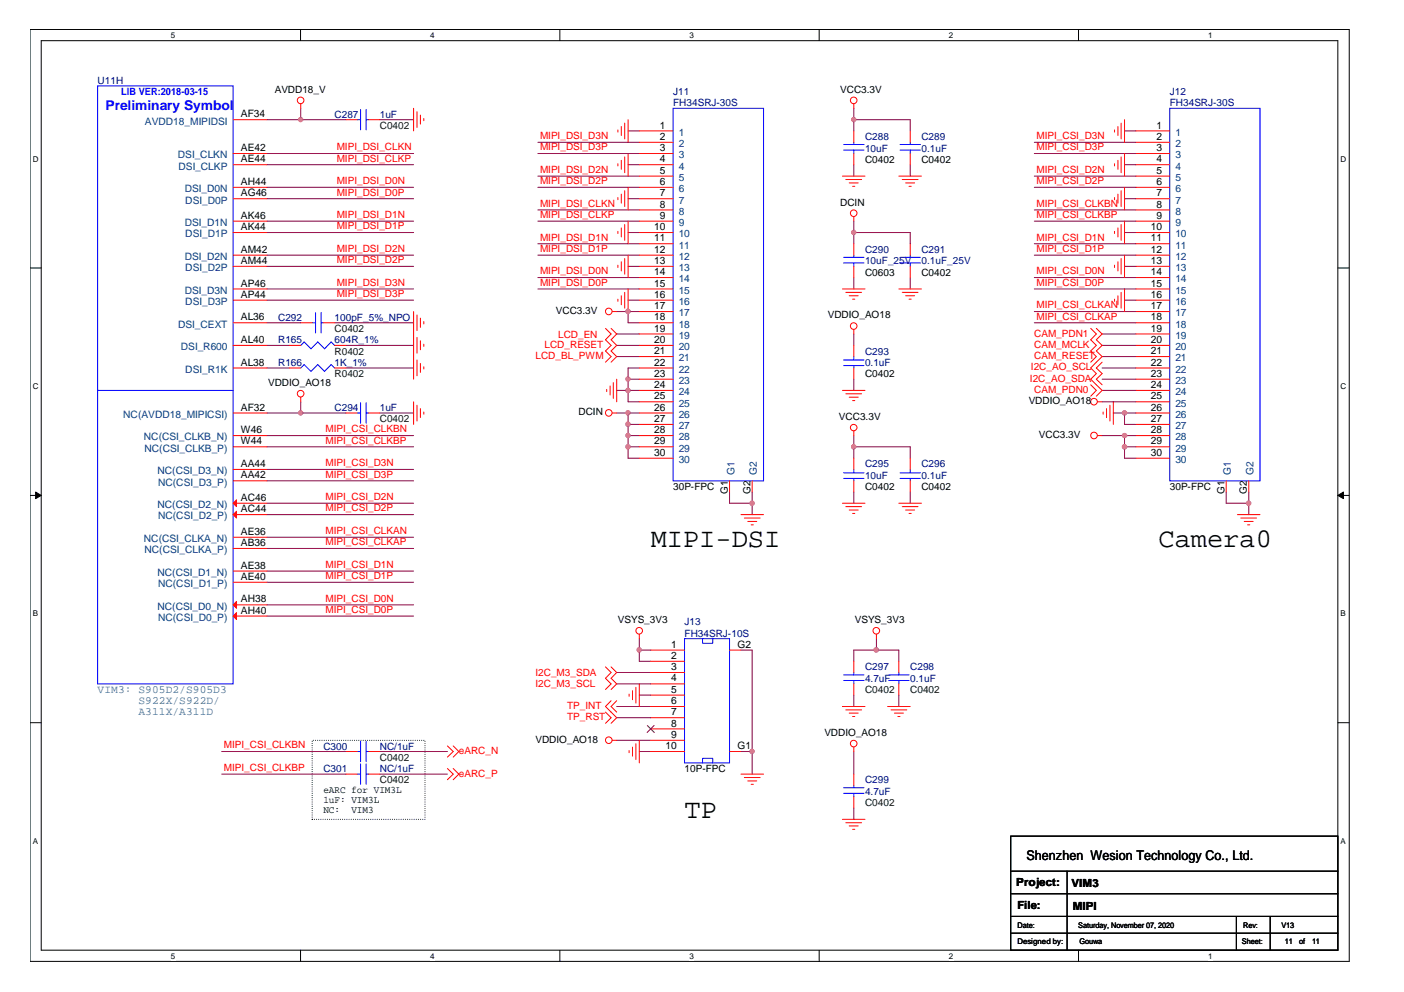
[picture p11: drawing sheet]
<svg xmlns="http://www.w3.org/2000/svg" width="297mm" height="210mm" viewBox="0 0 297 210" stroke-linecap="round" stroke-linejoin="round" font-family="sans-serif">
<path d="M6.3 6.2h279.2v197.2h-279.2zM8.7 8.6h274.3v192.5h-274.3z" fill="none" stroke="#000" stroke-width=".21"/>
<g fill="#fff">
<path d="M36.2 6.5h.9v1.9h-.9z"/>
<path d="M36.2 201.3h.9v1.9h-.9z"/>
</g>
<path d="M63.6 6.2v2.4M63.6 201.1v2.3" fill="none" stroke="#000" stroke-width=".21"/>
<g fill="#fff">
<path d="M91 6.5h.9v1.9h-.9z"/>
<path d="M91 201.3h.9v1.9h-.9z"/>
</g>
<path d="M118.4 6.2v2.4M118.4 201.1v2.3" fill="none" stroke="#000" stroke-width=".21"/>
<g fill="#fff">
<path d="M145.9 6.5h.9v1.9h-.9z"/>
<path d="M145.9 201.3h.9v1.9h-.9z"/>
</g>
<path d="M173.3 6.2v2.4M173.3 201.1v2.3" fill="none" stroke="#000" stroke-width=".21"/>
<g fill="#fff">
<path d="M200.7 6.5h1v1.9h-1z"/>
<path d="M200.7 201.3h1v1.9h-1z"/>
</g>
<path d="M228.2 6.2v2.4M228.2 201.1v2.3" fill="none" stroke="#000" stroke-width=".21"/>
<g fill="#fff">
<path d="M255.6 6.5h.9v1.9h-.9z"/>
<path d="M255.6 201.3h.9v1.9h-.9z"/>
<path d="M6.9 32.7h1.3v1.9h-1.3z"/>
<path d="M283.6 32.7h1.3v1.9h-1.3z"/>
<path d="M6.9 80.7h1.3v1.9h-1.3z"/>
<path d="M283.6 80.7h1.3v1.9h-1.3z"/>
</g>
<path d="M6.3 56.7h2.4M283 56.7h2.4" fill="none" stroke="#000" stroke-width=".21"/>
<g fill="#fff">
<path d="M6.9 128.9h1.2v1.9h-1.2z"/>
<path d="M283.6 128.9h1.2v1.9h-1.2z"/>
</g>
<path d="M6.3 104.8h2.4M283 104.8h2.4" fill="none" stroke="#000" stroke-width=".21"/>
<g fill="#000" stroke="#000" stroke-width=".21">
<path d="M7.5 104.1l1.2 .7-1.2 .7z" fill-rule="evenodd"/>
<path d="M283 104.8l1.2-.7v1.4z" fill-rule="evenodd"/>
</g>
<g fill="#fff">
<path d="M6.9 177h1.2v1.9h-1.2z"/>
<path d="M283.6 177h1.2v1.9h-1.2z"/>
</g>
<path d="M6.3 152.9h2.4M283 152.9h2.4M213.8 176.9h69.2v24.2h-69.2zM213.8 184.3h69.2M213.8 189.1h69.2M213.8 193.9h69.2M213.8 197.5h69.2M225.8 184.3v16.8M261.6 193.9v7.2M268.7 193.9v7.2" fill="none" stroke="#000" stroke-width=".21"/>
<path d="M66 156.6h23.9v16.8h-23.9z" fill="none" stroke="#000" stroke-width=".21" stroke-dasharray="0 .4"/>
<g fill="none" stroke="#800040" stroke-width=".21">
<path d="M56.5 32.5h31M56.5 34.9h31M56.5 39.6h31M56.5 25.3h16.7M63.6 22.9v2.4M80.3 25.3h7.2M113.8 32.5h21.5M113.8 39.6h21.5M113.8 30.1h21.5M113.8 37.3h21.5M132.9 34.9h2.4M132.9 27.7h2.4"/>
<path d="M180.6 25.3h12v2.4M180.6 22.9v4.8M180.6 34.9v2.4M192.6 34.9v2.4M218.8 32.5h21.5M218.8 39.6h21.5M218.8 30.1h21.5M218.8 37.3h21.5M237.9 34.9h2.4M237.9 27.7h2.4M56.5 42.1h31M56.5 49.2h31"/>
<path d="M56.5 46.8h31M56.5 56.4h31M56.5 54h31M113.8 44.4h21.5M113.8 46.8h21.5M113.8 58.7h21.5M113.8 51.6h21.5M113.8 54h21.5M132.9 42.1h2.4M132.9 49.2h2.4M132.9 56.4h2.4M180.6 49.2h12v2.4"/>
<path d="M180.6 46.8v4.8M180.6 58.7v2.4M192.6 58.7v2.4M218.8 44.4h21.5M218.8 46.8h21.5M218.8 58.7h21.5M218.8 51.6h21.5M218.8 54h21.5M237.9 42.1h2.4M237.9 49.2h2.4M237.9 56.4h2.4M56.5 77.9h4.8"/>
<path d="M56.5 73.1h4.8M56.5 68.3h7.1M56.5 63.5h31M56.5 61.1h31M70.8 68.3h16.7M73.2 77.9h14.3M73.2 73.1h14.3M113.8 61.1h21.5M130.5 73.1h4.8M130.5 65.9h4.8M130.5 70.7h4.8M130.5 75.5h4.8"/>
<path d="M132.9 65.9v2.4h2.4M132.9 63.5h2.4M135.3 77.9h-2.4v7.1h2.4M180.6 70.7v2.4M218.8 68.3h21.5M218.8 65.9h21.5M218.8 61.1h21.5M233.2 77.9h7.1M233.2 73.1h7.1M233.2 70.7h7.1M233.2 75.5h7.1M237.9 63.5h2.4"/>
<path d="M56.5 94.5h31M56.5 92.2h31M56.5 99.3h31M56.5 87.4h16.7M63.6 85v2.4M80.3 87.4h7.2M130.5 87.4h4.8M130.5 82.6h4.8M132.9 94.5h2.4M132.9 92.2h2.4M132.9 87.4v9.6h2.4M132.9 89.8h2.4"/>
<path d="M132.9 80.2h2.4M180.6 94.5h12v2.5M180.6 80.2v2.4M180.6 92.2v4.8M233.2 92.2h7.1M233.2 82.6h7.1M233.2 80.2h7.1M233.2 85h7.1M235.5 87.4h4.8M237.9 94.5h2.4M237.9 87.4v2.4h2.4M237.9 92.2v4.8h2.4"/>
<path d="M56.5 101.7h31M56.5 108.9h31M56.5 106.5h31M56.5 116h31M56.5 113.7h31M154.3 104.1v2.4h4.8M159.1 104.1v4.8M180.6 104.1v2.4M192.6 104.1v2.4M259.4 104.1v2.4h4.8M264.2 104.1v4.8M56.5 130.4h31"/>
<path d="M56.5 128h31M56.5 123.2h31M56.5 120.8h31M135.3 135.1v4.8h2.4M135.3 137.6h2.4M156.8 137.6h2.3v26.2M180.6 139.9v-2.3h9.6v2.3M185.4 135.1v2.5M46.9 159h26.3M80.3 159h14.4M130.5 156.6h7.2M130.5 149.5h7.2"/>
<path d="M130.5 151.9h7.2M130.5 144.7h7.2M130.5 142.3h7.2M135.3 159h2.4M135.3 147.1h2.4M156.8 159h2.3M180.6 147.1v2.4M180.6 159v4.8M190.2 147.1v2.4M46.9 163.8h26.3M80.3 163.8h14.4M180.6 171v2.4"/>
</g>
<g fill="#f0f" stroke="#f0f" stroke-width=".21">
<circle cx="63.6" cy="25.3" r=".45"/>
<circle cx="180.6" cy="94.5" r=".46"/>
<circle cx="180.6" cy="49.2" r=".45"/>
<circle cx="180.6" cy="25.3" r=".45"/>
<circle cx="132.9" cy="87.4" r=".45"/>
<circle cx="132.9" cy="92.1" r=".45"/>
<circle cx="132.8" cy="89.8" r=".46"/>
<circle cx="132.8" cy="94.5" r=".46"/>
<circle cx="132.8" cy="65.9" r=".46"/>
<circle cx="132.8" cy="82.6" r=".46"/>
<circle cx="132.9" cy="80.2" r=".45"/>
<circle cx="135.2" cy="137.5" r=".46"/>
<circle cx="185.4" cy="137.5" r=".47"/>
<circle cx="159.1" cy="159" r=".45"/>
<circle cx="159.1" cy="106.5" r=".46"/>
<circle cx="237.9" cy="92.1" r=".46"/>
<circle cx="237.9" cy="94.5" r=".47"/>
<circle cx="237.9" cy="87.4" r=".46"/>
<circle cx="264.2" cy="106.5" r=".46"/>
<circle cx="63.6" cy="87.4" r=".45"/>
</g>
<g fill="none" stroke="#f00" stroke-width=".21">
<path d="M49.3 32.5h7.2M49.3 34.9h7.2M49.3 39.6h7.2M49.3 25.3h7.2M63.6 22v.9M73.2 25.3h2.4M78 25.3h2.3M87.5 22.9v4.8M88.2 23.6v3.4M88.9 24.4v1.9M89.7 25.1v.4M130.7 27.5v.5"/>
<path d="M130.7 34.6v.5M131.4 26.8v1.9M131.4 33.9v1.9M132.2 26v3.4M132.2 33.2v3.3M132.9 25.3v4.8M132.9 32.5v4.8M132.9 39.6v4.8M135.3 37.3h7.1M135.3 27.7h7.1M135.3 30.1h7.1M135.3 32.5h7.1"/>
<path d="M135.3 34.9h7.1M135.3 39.6h7.1M178.2 37.3h4.8M178.9 38h3.4M179.7 38.7h1.9M180.4 39.4h.4M180.6 22v.9M180.6 27.7v2.4M180.6 32.5v2.4M190.2 37.3h4.7M190.9 38h3.3M191.6 38.7h1.9"/>
<path d="M192.3 39.4h.5M192.6 27.7v2.4M192.6 32.5v2.4M235.8 27.5v.5M235.8 34.6v.5M236.5 26.8v1.9M236.5 33.9v1.9M237.2 26v3.4M237.2 33.2v3.3M237.9 25.3v4.8M237.9 32.5v4.8M237.9 39.6v4.8"/>
<path d="M240.3 37.3h7.2M240.3 27.7h7.2M240.3 30.1h7.2M240.3 32.5h7.2M240.3 34.9h7.2M240.3 39.6h7.2M49.3 42.1h7.2M49.3 46.8h7.2M49.3 49.2h7.2M49.3 54h7.2M49.3 56.4h7.2M130.7 41.8v.5"/>
<path d="M130.7 49v.4M130.7 56.1v.5M131.4 41.1v1.9M131.4 48.2v1.9M131.4 55.4v1.9M132.2 40.4v3.3M132.2 47.5v3.4M132.2 54.7v3.3M132.9 46.8v4.8M132.9 54v4.7M135.3 42.1h7.1M135.3 44.4h7.1"/>
<path d="M135.3 46.8h7.1M135.3 49.2h7.1M135.3 51.6h7.1M135.3 54h7.1M135.3 56.4h7.1M135.3 58.7h7.1M180.6 45.9v.9M180.6 51.6v2.4M180.6 56.4v2.3M192.6 51.6v2.4M192.6 56.4v2.3M235.8 41.8v.5"/>
<path d="M235.8 49v.4M235.8 56.1v.5M236.5 41.1v1.9M236.5 48.2v1.9M236.5 55.4v1.9M237.2 40.4v3.3M237.2 47.5v3.4M237.2 54.7v3.3M237.9 46.8v4.8M237.9 54v4.7M240.3 42.1h7.2M240.3 44.4h7.2"/>
<path d="M240.3 46.8h7.2M240.3 49.2h7.2M240.3 51.6h7.2M240.3 54h7.2M240.3 56.4h7.2M240.3 58.7h7.2M49.3 61.1h7.2M49.3 63.5h7.2M49.3 68.3h7.2M49.3 73.1h7.2M49.3 77.9h7.2M61.3 73.1h2.3"/>
<path d="M61.3 77.9h2.3M63.6 68.3h2.4M68.4 68.3h2.4M70.8 73.1h2.4M70.8 77.9h2.4M87.5 65.9v14.3M88.2 66.6v3.3M88.2 71.4v3.3M88.2 76.2v3.3M88.9 67.3v2M88.9 72.1v1.9M88.9 76.9v1.9"/>
<path d="M89.7 68v.6M89.7 72.8v.5M89.7 77.6v.5M128.1 69.5l1.2 1.2-1.2 1.2 1.2 1.2-1.2 1.2 1.2 1.2-1.2 1.1M129.3 69.5l1.2 1.2-1.2 1.2 1.2 1.2-1.2 1.2 1.2 1.2-1.2 1.1M129.5 65.9h1M130.7 63.3v.5M131.4 62.6v1.9M132.2 61.9v3.3M132.9 61.1v4.8M135.3 61.1h7.1M135.3 65.9h7.1"/>
<path d="M135.3 63.5h7.1M135.3 68.3h7.1M135.3 70.7h7.1M135.3 73.1h7.1M135.3 75.5h7.1M135.3 77.9h7.1M178.2 61.1h4.8M178.9 61.9h3.4M179.7 62.6h1.9M180.4 63.3h.4M180.6 69.7v1M180.6 73.1v2.4"/>
<path d="M180.6 77.9v2.3M190.2 61.1h4.7M190.9 61.9h3.3M191.6 62.6h1.9M192.3 63.3h.5M230.8 69.5l1.1 1.2-1.1 1.2 1.1 1.2-1.1 1.2 1.1 1.2-1.1 1.1M231.9 69.5l1.3 1.2-1.3 1.2 1.3 1.2-1.3 1.2 1.3 1.2-2.4 2.4 1.1 1.2-1.1 1.1 2.4 2.4-1.3 1.2M233.2 76.6l-1.3 1.3 1.3 1.2-1.3 1.1 1.3 1.2M235.8 63.3v.5M236.5 62.6v1.9M237.2 61.9v3.3M237.9 61.1v4.8"/>
<path d="M240.3 61.1h7.2M240.3 65.9h7.2M240.3 63.5h7.2M240.3 68.3h7.2M240.3 70.7h7.2M240.3 73.1h7.2M240.3 75.5h7.2M240.3 77.9h7.2M49.3 87.4h7.2M49.3 92.2h7.2M49.3 94.5h7.2M49.3 99.3h7.2"/>
<path d="M63.6 84v1M73.2 87.4h2.4M78 87.4h2.3M87.5 85v4.8M88.2 85.7v3.4M88.9 86.5v1.9M89.7 87.2v.4M128.4 82.4v.5M129.1 81.7v1.9M129.5 87.4h1M129.8 81v3.3M130.5 80.2v4.8"/>
<path d="M135.3 82.6h7.1M135.3 87.4h7.1M135.3 85h7.1M135.3 92.2h7.1M135.3 80.2h7.1M135.3 89.8h7.1M135.3 94.5h7.1M135.3 97h7.1M178.2 82.6h4.8M178.9 83.3h3.4M179.7 84h1.9M180.4 84.8h.4"/>
<path d="M180.6 91.2v1M180.6 97v2.3M192.6 97v2.3M230.8 81.4l1.1 1.2-1.1 1.2M232.2 85h1M232.2 92.2h1M233.4 87.2v.4M234.1 86.5v1.9M234.8 85.7v3.4M235.5 85v4.8M240.3 82.6h7.2M240.3 87.4h7.2"/>
<path d="M240.3 85h7.2M240.3 92.2h7.2M240.3 80.2h7.2M240.3 89.8h7.2M240.3 94.5h7.2M240.3 97h7.2M49.3 106.5h7.2M49.3 108.9h7.2M49.3 101.7h7.2M49.3 116h7.2M49.3 113.7h7.2M154.3 101.7v2.4"/>
<path d="M156.8 108.9h4.7M157.5 109.6h3.3M158.2 110.3h1.9M158.9 111.1h.5M159.1 101.7v2.4M178.2 106.5h4.8M178.9 107.2h3.4M179.7 107.9h1.9M180.4 108.6h.4M180.6 101.7v2.4M190.2 106.5h4.7M190.9 107.2h3.3"/>
<path d="M191.6 107.9h1.9M192.3 108.6h.5M192.6 101.7v2.4M259.4 101.7v2.4M261.8 108.9h4.8M262.5 109.6h3.4M263.2 110.3h1.9M263.9 111.1h.5M264.2 101.7v2.4M49.3 130.4h7.2M49.3 123.2h7.2M49.3 128h7.2"/>
<path d="M49.3 120.8h7.2M135.3 134.2v.9M137.7 137.6h7.1M137.7 139.9h7.1M154.3 137.6h2.5M180.6 139.9v2.4M185.4 134.2v.9M190.2 139.9v2.4M73.2 159h2.4M78 159h2.3M94.7 157.8l1.2 1.2-1.2 1.2M95.9 157.8l1.2 1.2-1.2 1.2"/>
<path d="M128.1 150.7l1.2 1.2-1.2 1.1M128.1 141.1l1.2 1.2-1.2 1.2 1.2 1.2-1.2 1.2M129.3 148.3l-1.2 1.2 2.4 2.4-1.2 1.1M129.3 141.1l1.2 1.2-1.2 1.2 1.2 1.2-1.2 1.2M129.5 156.6h1M130.5 148.3l-1.2 1.2 1.2 1.2M133.1 146.9v.4M133.1 158.8v.5M133.8 146.1v2M133.8 158.1v1.9M134.5 145.4v3.4M134.5 157.4v3.3"/>
<path d="M135.3 144.7v4.8M135.3 156.6v4.8M137.7 149.5h7.1M137.7 156.6h7.1M137.7 159h7.1M137.7 142.3h7.1M137.7 144.7h7.1M137.7 147.1h7.1M137.7 151.9h7.1M137.7 154.2h7.1M154.3 159h2.5M178.2 149.5h4.8"/>
<path d="M178.9 150.2h3.4M179.7 150.9h1.9M180.4 151.6h.4M180.6 144.7v2.4M180.6 158.1v.9M187.8 149.5h4.8M188.5 150.2h3.4M189.2 150.9h1.9M189.9 151.6h.5M190.2 144.7v2.4M73.2 163.8h2.4M78 163.8h2.3"/>
<path d="M94.7 162.6l1.2 1.2-1.2 1.2M95.9 162.6l1.2 1.2-1.2 1.2M156.8 163.8h4.7M157.5 164.5h3.3M158.2 165.2h1.9M158.9 166h.5M178.2 173.4h4.8M178.9 174.1h3.4M179.7 174.8h1.9M180.4 175.5h.4M180.6 163.8v2.4M180.6 168.6v2.4"/>
<circle cx="63.6" cy="21.2" r=".7"/>
<circle cx="180.6" cy="21.2" r=".7"/>
<circle cx="180.6" cy="45.1" r=".7"/>
<circle cx="128.8" cy="65.9" r=".7"/>
<circle cx="180.6" cy="69" r=".7"/>
<circle cx="63.6" cy="83.3" r=".7"/>
<circle cx="128.8" cy="87.4" r=".7"/>
<circle cx="180.6" cy="90.5" r=".69"/>
<circle cx="231.5" cy="92.1" r=".7"/>
<circle cx="231.5" cy="85" r=".7"/>
<circle cx="135.2" cy="133.5" r=".7"/>
<circle cx="185.4" cy="133.5" r=".7"/>
<circle cx="128.8" cy="156.6" r=".7"/>
<circle cx="180.6" cy="157.3" r=".7"/>
</g>
<g fill="none" stroke="#00f" stroke-width=".21">
<path d="M20.7 18.2h28.6v126.5h-28.6zM75.6 25.3h.7M76.3 23.2v4.3M77.5 23.2v4.3M77.5 25.3h.5M142.4 22.9h19.1v78.8h-19.1zM178.5 31.8h4.3M178.5 30.6h4.3M180.6 30.1v.5M180.6 31.8v.7M190.4 31.8h4.3M190.4 30.6h4.3"/>
<path d="M192.6 30.1v.5M192.6 31.8v.7M247.5 22.9h19.1v78.8h-19.1zM178.5 55.6h4.3M178.5 54.5h4.3M180.6 54v.5M180.6 55.6v.8M190.4 55.6h4.3M190.4 54.5h4.3M192.6 54v.5M192.6 55.6v.8M63.6 77.9l.7-.8 1.5 1.5 1.4-1.5 1.5 1.5 1.4-1.5 .7 .8"/>
<path d="M63.6 73.1l.7-.7 1.5 1.4 1.4-1.4 1.5 1.4 1.4-1.4 .7 .7M66 68.3h.8M66.8 66.1v4.4M67.9 68.3h.5M67.9 66.1v4.4M178.5 76.2h4.3M178.5 77.4h4.3M180.6 75.5v.7M180.6 77.4v.5M20.7 82.6h28.6M75.6 87.4h.7M76.3 85.2v4.3"/>
<path d="M77.5 85.2v4.3M77.5 87.4h.5M180.6 99.3v.7M192.6 99.3v.7M178.5 100h4.3M178.5 101.2h4.3M180.6 101.2v.5M190.4 100h4.3M190.4 101.2h4.3M192.6 101.2v.5M144.8 135.1h9.5v26.3h-9.5zM148.6 135.1v1h2.2v-1"/>
<path d="M75.6 159h.7M76.3 156.9v4.3M77.5 159h.5M77.5 156.9v4.3M178.5 144h4.3M178.5 142.8h4.3M180.6 142.3v.5M180.6 144v.7M188 144h4.3M188 142.8h4.3M190.2 142.3v.5M190.2 144v.7"/>
<path d="M75.6 163.8h.7M76.3 161.6v4.4M77.5 161.6v4.4M77.5 163.8h.5M148.6 161.4v-.9h2.2v.9M178.5 167.9h4.3M178.5 166.7h4.3M180.6 166.2v.5M180.6 167.9v.7"/>
</g>
<path d="M136.9 153.5l1.5 1.5M138.4 153.5l-1.5 1.5" fill="none" stroke="#804000" stroke-width=".21"/>
<g fill="#f00" stroke="#f00" stroke-width=".21">
<path d="M50 105.8v1.4l-.7-.7z" fill-rule="evenodd"/>
<path d="M50 129.6v1.5l-.7-.7z" fill-rule="evenodd"/>
<path d="M50 127.3v1.4l-.7-.7z" fill-rule="evenodd"/>
<path d="M49.3 108.9l.7-.7v1.4z" fill-rule="evenodd"/>
</g>
<g font-size="5.7">
<text x="137.7" y="115.8">MIPI-DSI</text>
<text x="245.1" y="115.8">Camera0</text>
<text x="144.8" y="173.2">TP</text>
</g>
<text font-size="2.8" fill="#00f" x="22.3" y="23.2">Preliminary Symbol</text>
<text font-size="2.8" x="217.2" y="181.9">Shenzhen Wesion Technology Co., Ltd.</text>
<g font-size="2.4" fill="#408080">
<text x="20.7" y="146.6">VIM3: S905D2/S905D3</text>
<text x="29.3" y="149">S922X/S922D/</text>
<text x="29.3" y="151.4">A311X/A311D</text>
</g>
<g font-size="2.4">
<text x="215" y="187.5">Project:</text>
<text x="226.7" y="187.7">VIM3</text>
<text x="215.3" y="192.2">File:</text>
<text x="226.9" y="192.5">MIPI</text>
</g>
<g font-size="2.2" fill="#004080">
<text x="30.6" y="26.3">AVDD18_MIPIDSI</text>
<text x="143.6" y="28.7">1</text>
<text x="248.7" y="28.7">1</text>
<text x="37.6" y="33.5">DSI_CLKN</text>
<text x="37.8" y="35.9">DSI_CLKP</text>
<text x="143.6" y="31.1">2</text>
<text x="143.6" y="33.5">3</text>
<text x="143.6" y="35.9">4</text>
<text x="248.7" y="31.1">2</text>
<text x="248.7" y="33.5">3</text>
<text x="248.7" y="35.9">4</text>
<text x="39.1" y="40.7">DSI_D0N</text>
<text x="143.6" y="38.3">5</text>
<text x="143.6" y="40.7">6</text>
<text x="248.7" y="38.3">5</text>
<text x="248.7" y="40.7">6</text>
<text x="39.1" y="47.8">DSI_D1N</text>
<text x="39.2" y="43.1">DSI_D0P</text>
<text x="143.6" y="43.1">7</text>
<text x="143.6" y="45.4">8</text>
<text x="143.6" y="47.8">9</text>
<text x="248.7" y="43.1">7</text>
<text x="248.7" y="45.4">8</text>
<text x="248.7" y="47.8">9</text>
<text x="39.2" y="50.2">DSI_D1P</text>
<text x="143.6" y="50.2">10</text>
<text x="143.6" y="52.6">11</text>
<text x="248.7" y="50.2">10</text>
<text x="248.7" y="52.6">11</text>
<text x="39.1" y="55">DSI_D2N</text>
<text x="39.2" y="57.4">DSI_D2P</text>
<text x="143.6" y="55">12</text>
<text x="143.6" y="57.4">13</text>
<text x="143.6" y="59.7">14</text>
<text x="248.7" y="55">12</text>
<text x="248.7" y="57.4">13</text>
<text x="248.7" y="59.7">14</text>
<text x="39.1" y="62.2">DSI_D3N</text>
<text x="39.2" y="64.5">DSI_D3P</text>
<text x="143.6" y="62.2">15</text>
<text x="143.6" y="64.5">16</text>
<text x="248.7" y="62.2">15</text>
<text x="248.7" y="64.5">16</text>
<text x="37.7" y="69.3">DSI_CEXT</text>
<text x="143.6" y="66.9">17</text>
<text x="143.6" y="69.3">18</text>
<text x="143.6" y="71.7">19</text>
<text x="248.7" y="66.9">17</text>
<text x="248.7" y="69.3">18</text>
<text x="248.7" y="71.7">19</text>
<text x="38.3" y="74.1">DSI_R600</text>
<text x="143.6" y="74.1">20</text>
<text x="143.6" y="76.5">21</text>
<text x="248.7" y="74.1">20</text>
<text x="248.7" y="76.5">21</text>
<text x="39.2" y="78.9">DSI_R1K</text>
<text x="143.6" y="78.9">22</text>
<text x="143.6" y="81.3">23</text>
<text x="143.6" y="83.6">24</text>
<text x="248.7" y="78.9">22</text>
<text x="248.7" y="81.3">23</text>
<text x="248.7" y="83.6">24</text>
<text x="26.1" y="88.4">NC(AVDD18_MIPICSI)</text>
<text x="143.6" y="86">25</text>
<text x="143.6" y="88.4">26</text>
<text x="248.7" y="86">25</text>
<text x="248.7" y="88.4">26</text>
<text x="30.4" y="93.2">NC(CSI_CLKB_N)</text>
<text x="30.6" y="95.6">NC(CSI_CLKB_P)</text>
<text x="143.6" y="90.8">27</text>
<text x="143.6" y="93.2">28</text>
<text x="143.6" y="95.6">29</text>
<text x="248.7" y="90.8">27</text>
<text x="248.7" y="93.2">28</text>
<text x="248.7" y="95.6">29</text>
<text x="33.3" y="100.3">NC(CSI_D3_N)</text>
<text x="143.6" y="98">30</text>
<text x="155.4" y="100.6" transform="rotate(-90 155.4 100.6)">G1</text>
<text x="160.1" y="100.6" transform="rotate(-90 160.1 100.6)">G2</text>
<text x="248.7" y="98">30</text>
<text x="260.4" y="100.6" transform="rotate(-90 260.4 100.6)">G1</text>
<text x="265.2" y="100.6" transform="rotate(-90 265.2 100.6)">G2</text>
<text x="33.3" y="107.5">NC(CSI_D2_N)</text>
<text x="33.4" y="102.8">NC(CSI_D3_P)</text>
<text x="33.4" y="109.9">NC(CSI_D2_P)</text>
<text x="30.4" y="114.7">NC(CSI_CLKA_N)</text>
<text x="30.6" y="117.1">NC(CSI_CLKA_P)</text>
<text x="33.3" y="121.8">NC(CSI_D1_N)</text>
<text x="33.4" y="124.2">NC(CSI_D1_P)</text>
<text x="33.3" y="129">NC(CSI_D0_N)</text>
<text x="33.4" y="131.4">NC(CSI_D0_P)</text>
</g>
<g font-size="2.2">
<text x="51" y="24.8">AF34</text>
<text x="139.6" y="27.2">1</text>
<text x="139.6" y="29.6">2</text>
<text x="244.6" y="27.2">1</text>
<text x="244.6" y="29.6">2</text>
<text x="51" y="32">AE42</text>
<text x="51" y="34.3">AE44</text>
<text x="139.6" y="32">3</text>
<text x="139.6" y="34.3">4</text>
<text x="244.6" y="32">3</text>
<text x="244.6" y="34.3">4</text>
<text x="51" y="39.1">AH44</text>
<text x="51" y="41.5">AG46</text>
<text x="139.6" y="36.8">5</text>
<text x="139.6" y="39.1">6</text>
<text x="139.6" y="41.5">7</text>
<text x="244.6" y="36.8">5</text>
<text x="244.6" y="39.1">6</text>
<text x="244.6" y="41.5">7</text>
<text x="51" y="46.3">AK46</text>
<text x="139.6" y="43.9">8</text>
<text x="139.6" y="46.3">9</text>
<text x="244.6" y="43.9">8</text>
<text x="244.6" y="46.3">9</text>
<text x="51" y="48.7">AK44</text>
<text x="51" y="53.5">AM42</text>
<text x="138.4" y="48.7">10</text>
<text x="138.4" y="51.1">11</text>
<text x="138.4" y="53.5">12</text>
<text x="243.5" y="48.7">10</text>
<text x="243.5" y="51.1">11</text>
<text x="243.5" y="53.5">12</text>
<text x="51" y="55.9">AM44</text>
<text x="138.4" y="55.9">13</text>
<text x="138.4" y="58.2">14</text>
<text x="243.5" y="55.9">13</text>
<text x="243.5" y="58.2">14</text>
<text x="51" y="60.6">AP46</text>
<text x="51" y="63">AP44</text>
<text x="138.4" y="60.6">15</text>
<text x="138.4" y="63">16</text>
<text x="138.4" y="65.4">17</text>
<text x="243.5" y="60.6">15</text>
<text x="243.5" y="63">16</text>
<text x="243.5" y="65.4">17</text>
<text x="51" y="67.8">AL36</text>
<text x="138.4" y="67.8">18</text>
<text x="138.4" y="70.2">19</text>
<text x="243.5" y="67.8">18</text>
<text x="243.5" y="70.2">19</text>
<text x="51" y="72.6">AL40</text>
<text x="51" y="77.4">AL38</text>
<text x="138.4" y="72.6">20</text>
<text x="138.4" y="74.9">21</text>
<text x="138.4" y="77.4">22</text>
<text x="243.5" y="72.6">20</text>
<text x="243.5" y="74.9">21</text>
<text x="243.5" y="77.4">22</text>
<text x="138.4" y="79.7">23</text>
<text x="138.4" y="82.1">24</text>
<text x="243.5" y="79.7">23</text>
<text x="243.5" y="82.1">24</text>
<text x="51" y="86.9">AF32</text>
<text x="138.4" y="84.5">25</text>
<text x="138.4" y="86.9">26</text>
<text x="138.4" y="89.3">27</text>
<text x="243.5" y="84.5">25</text>
<text x="243.5" y="86.9">26</text>
<text x="243.5" y="89.3">27</text>
<text x="51" y="91.7">W46</text>
<text x="51" y="94">W44</text>
<text x="138.4" y="91.7">28</text>
<text x="138.4" y="94">29</text>
<text x="243.5" y="91.7">28</text>
<text x="243.5" y="94">29</text>
<text x="51" y="98.8">AA44</text>
<text x="51" y="101.2">AA42</text>
<text x="138.4" y="96.4">30</text>
<text x="243.5" y="96.4">30</text>
<text x="51" y="106">AC46</text>
<text x="51" y="113.2">AE36</text>
<text x="51" y="108.4">AC44</text>
<text x="51" y="115.5">AB36</text>
<text x="51" y="122.7">AE40</text>
<text x="51" y="120.3">AE38</text>
<text x="51" y="129.9">AH40</text>
<text x="51" y="127.5">AH38</text>
<text x="142" y="137">1</text>
<text x="156" y="137">G2</text>
<text x="142" y="139.4">2</text>
<text x="142" y="141.8">3</text>
<text x="142" y="144.2">4</text>
<text x="142" y="146.6">5</text>
<text x="142" y="149">6</text>
<text x="142" y="151.4">7</text>
<text x="142" y="153.7">8</text>
<text x="140.8" y="158.5">10</text>
<text x="142" y="156.1">9</text>
<text x="156" y="158.5">G1</text>
</g>
<g font-size="2.1" fill="#000080">
<text x="20.7" y="17.7">U11H</text>
<text x="142.4" y="20.1">J11</text>
<text x="142.4" y="22.5">FH34SRJ-30S</text>
<text x="247.5" y="20.1">J12</text>
<text x="247.5" y="22.5">FH34SRJ-30S</text>
<text x="70.8" y="24.9">C287</text>
<text x="80.3" y="24.9">1uF</text>
<text x="183" y="29.6">C288</text>
<text x="194.9" y="29.6">C289</text>
<text x="183" y="32.1">10uF</text>
<text x="194.9" y="32.1">0.1uF</text>
<text x="183" y="53.5">C290</text>
<text x="194.9" y="53.5">C291</text>
<text x="183" y="55.9">10uF_25V</text>
<text x="194.9" y="55.9">0.1uF_25V</text>
<text x="58.8" y="67.9">C292</text>
<text x="70.8" y="67.9">100pF_5%_NPO</text>
<text x="58.8" y="77.4">R166</text>
<text x="58.8" y="72.6">R165</text>
<text x="70.8" y="77.4">1K_1%</text>
<text x="70.8" y="72.6">604R_1%</text>
<text x="183" y="75">C293</text>
<text x="183" y="77.4">0.1uF</text>
<text x="70.8" y="87">C294</text>
<text x="80.3" y="87">1uF</text>
<text x="183" y="98.9">C295</text>
<text x="183" y="101.3">10uF</text>
<text x="194.9" y="98.9">C296</text>
<text x="194.9" y="101.3">0.1uF</text>
<text x="144.8" y="132.3">J13</text>
<text x="144.8" y="134.7">FH34SRJ-10S</text>
<text x="183" y="141.9">C297</text>
<text x="192.6" y="141.9">C298</text>
<text x="183" y="144.2">4.7uF</text>
<text x="192.6" y="144.2">0.1uF</text>
<text x="68.4" y="158.6">C300</text>
<text x="80.3" y="158.6">NC/1uF</text>
<text x="68.4" y="163.4">C301</text>
<text x="80.3" y="163.4">NC/1uF</text>
<text x="183" y="165.7">C299</text>
<text x="183" y="168.1">4.7uF</text>
</g>
<text font-size="2.1" fill="#00f" x="25.7" y="20.2">LIB VER:2018-03-15</text>
<g font-size="2.1">
<text x="58.1" y="19.6">AVDD18_V</text>
<text x="177.8" y="19.6">VCC3.3V</text>
<text x="183" y="34.4">C0402</text>
<text x="194.9" y="34.4">C0402</text>
<text x="177.8" y="43.5">DCIN</text>
<text x="183" y="58.3">C0603</text>
<text x="194.9" y="58.3">C0402</text>
<text x="117.6" y="66.4">VCC3.3V</text>
<text x="175.1" y="67.4">VDDIO_AO18</text>
<text x="56.7" y="81.7">VDDIO_AO18</text>
<text x="183" y="79.8">C0402</text>
<text x="122.4" y="87.9">DCIN</text>
<text x="177.5" y="88.9">VCC3.3V</text>
<text x="217.6" y="85.5">VDDIO_AO18</text>
<text x="219.8" y="92.7">VCC3.3V</text>
<text x="142.4" y="103.7">30P-FPC</text>
<text x="154" y="104.6" transform="rotate(-90 154 104.6)">G1</text>
<text x="158.7" y="104.6" transform="rotate(-90 158.7 104.6)">G2</text>
<text x="183" y="103.7">C0402</text>
<text x="194.9" y="103.7">C0402</text>
<text x="247.5" y="103.7">30P-FPC</text>
<text x="259" y="104.6" transform="rotate(-90 259 104.6)">G1</text>
<text x="263.8" y="104.6" transform="rotate(-90 263.8 104.6)">G2</text>
<text x="130.7" y="131.8">VSYS_3V3</text>
<text x="180.8" y="131.8">VSYS_3V3</text>
<text x="174.4" y="155.7">VDDIO_AO18</text>
<text x="113.3" y="157.2">VDDIO_AO18</text>
<text x="68.4" y="167.8">eARC for VIM3L</text>
<text x="144.8" y="163.4">10P-FPC</text>
<text x="68.4" y="169.9">1uF: VIM3L</text>
<text x="68.4" y="172.1">NC:</text>
<text x="74.3" y="172.1">VIM3</text>
</g>
<g font-size="2.1" fill="#004000">
<text x="80.3" y="27.3">C0402</text>
<text x="70.8" y="70.2">C0402</text>
<text x="70.8" y="75">R0402</text>
<text x="70.8" y="79.8">R0402</text>
<text x="80.3" y="89.3">C0402</text>
<text x="183" y="146.7">C0402</text>
<text x="192.6" y="146.7">C0402</text>
<text x="80.3" y="161">C0402</text>
<text x="80.3" y="165.7">C0402</text>
<text x="183" y="170.5">C0402</text>
</g>
<g font-size="2.1" fill="#f00">
<text x="114.3" y="29.4">MIPI_DSI_D3N</text>
<text x="219.3" y="29.4">MIPI_CSI_D3N</text>
<text x="71.2" y="31.8">MIPI_DSI_CLKN</text>
<text x="71.2" y="34.2">MIPI_DSI_CLKP</text>
<text x="114.3" y="31.8">MIPI_DSI_D3P</text>
<text x="219.3" y="31.8">MIPI_CSI_D3P</text>
<text x="71.2" y="39">MIPI_DSI_D0N</text>
<text x="71.2" y="41.4">MIPI_DSI_D0P</text>
<text x="114.3" y="36.6">MIPI_DSI_D2N</text>
<text x="114.3" y="39">MIPI_DSI_D2P</text>
<text x="219.3" y="36.6">MIPI_CSI_D2N</text>
<text x="219.3" y="39">MIPI_CSI_D2P</text>
<text x="71.2" y="46.1">MIPI_DSI_D1N</text>
<text x="114.3" y="43.7">MIPI_DSI_CLKN</text>
<text x="114.3" y="46.1">MIPI_DSI_CLKP</text>
<text x="219.3" y="43.7">MIPI_CSI_CLKBN</text>
<text x="219.3" y="46.1">MIPI_CSI_CLKBP</text>
<text x="71.2" y="48.5">MIPI_DSI_D1P</text>
<text x="71.2" y="53.3">MIPI_DSI_D2N</text>
<text x="114.3" y="50.9">MIPI_DSI_D1N</text>
<text x="114.3" y="53.3">MIPI_DSI_D1P</text>
<text x="219.3" y="50.9">MIPI_CSI_D1N</text>
<text x="219.3" y="53.3">MIPI_CSI_D1P</text>
<text x="71.2" y="55.7">MIPI_DSI_D2P</text>
<text x="114.3" y="58.1">MIPI_DSI_D0N</text>
<text x="219.3" y="58.1">MIPI_CSI_D0N</text>
<text x="71.2" y="60.5">MIPI_DSI_D3N</text>
<text x="71.2" y="62.8">MIPI_DSI_D3P</text>
<text x="114.3" y="60.5">MIPI_DSI_D0P</text>
<text x="219.3" y="60.5">MIPI_CSI_D0P</text>
<text x="219.3" y="65.2">MIPI_CSI_CLKAN</text>
<text x="118.1" y="71.4">LCD_EN</text>
<text x="218.8" y="71.2">CAM_PDN1</text>
<text x="219.3" y="67.6">MIPI_CSI_CLKAP</text>
<text x="113.3" y="76">LCD_BL_PWM</text>
<text x="115.2" y="73.6">LCD_RESET</text>
<text x="218.8" y="73.6">CAM_MCLK</text>
<text x="218.8" y="76">CAM_RESET</text>
<text x="217.9" y="80.7">I2C_AO_SDA</text>
<text x="218.1" y="78.4">I2C_AO_SCL</text>
<text x="218.8" y="83.2">CAM_PDN0</text>
<text x="68.9" y="93.9">MIPI_CSI_CLKBP</text>
<text x="68.9" y="91.5">MIPI_CSI_CLKBN</text>
<text x="68.9" y="101.1">MIPI_CSI_D3P</text>
<text x="68.9" y="98.7">MIPI_CSI_D3N</text>
<text x="68.9" y="105.8">MIPI_CSI_D2N</text>
<text x="68.9" y="108.2">MIPI_CSI_D2P</text>
<text x="68.9" y="113">MIPI_CSI_CLKAN</text>
<text x="68.9" y="115.4">MIPI_CSI_CLKAP</text>
<text x="68.9" y="122.5">MIPI_CSI_D1P</text>
<text x="68.9" y="120.2">MIPI_CSI_D1N</text>
<text x="68.9" y="129.7">MIPI_CSI_D0P</text>
<text x="68.9" y="127.3">MIPI_CSI_D0N</text>
<text x="113.3" y="143.1">I2C_M3_SDA</text>
<text x="113.3" y="145.5">I2C_M3_SCL</text>
<text x="120" y="152.4">TP_RST</text>
<text x="120" y="150">TP_INT</text>
<text x="47.4" y="158.3">MIPI_CSI_CLKBN</text>
<text x="97.1" y="159.5">eARC_N</text>
<text x="47.4" y="163.1">MIPI_CSI_CLKBP</text>
<text x="97.1" y="164.3">eARC_P</text>
</g>
<g font-size="1.7">
<text x="36.2" y="8">5</text>
<text x="91" y="8">4</text>
<text x="145.9" y="8">3</text>
<text x="200.7" y="8">2</text>
<text x="255.6" y="8">1</text>
<text x="6.9" y="34.2">D</text>
<text x="283.6" y="34.2">D</text>
<text x="6.9" y="82.3">C</text>
<text x="283.6" y="82.3">C</text>
<text x="6.9" y="130.4">B</text>
<text x="283.6" y="130.4">B</text>
<text x="6.9" y="178.5">A</text>
<text x="283.6" y="178.5">A</text>
<text x="215.3" y="196.3">Date:</text>
<text x="228.1" y="196.3">Saturday, November 07, 2020</text>
<text x="263" y="196.3">Rev:</text>
<text x="271.1" y="196.3">V13</text>
<text x="36.2" y="202.8">5</text>
<text x="91" y="202.8">4</text>
<text x="145.9" y="202.8">3</text>
<text x="200.7" y="202.8">2</text>
<text x="215.3" y="199.7">Designed by:</text>
<text x="228.4" y="199.7">Gouwa</text>
<text x="255.6" y="202.8">1</text>
<text x="262.8" y="199.7">Sheet:</text>
<text x="271.8" y="199.7">11</text>
<text x="274.9" y="199.7">of</text>
<text x="277.6" y="199.7">11</text>
</g>
</svg>
